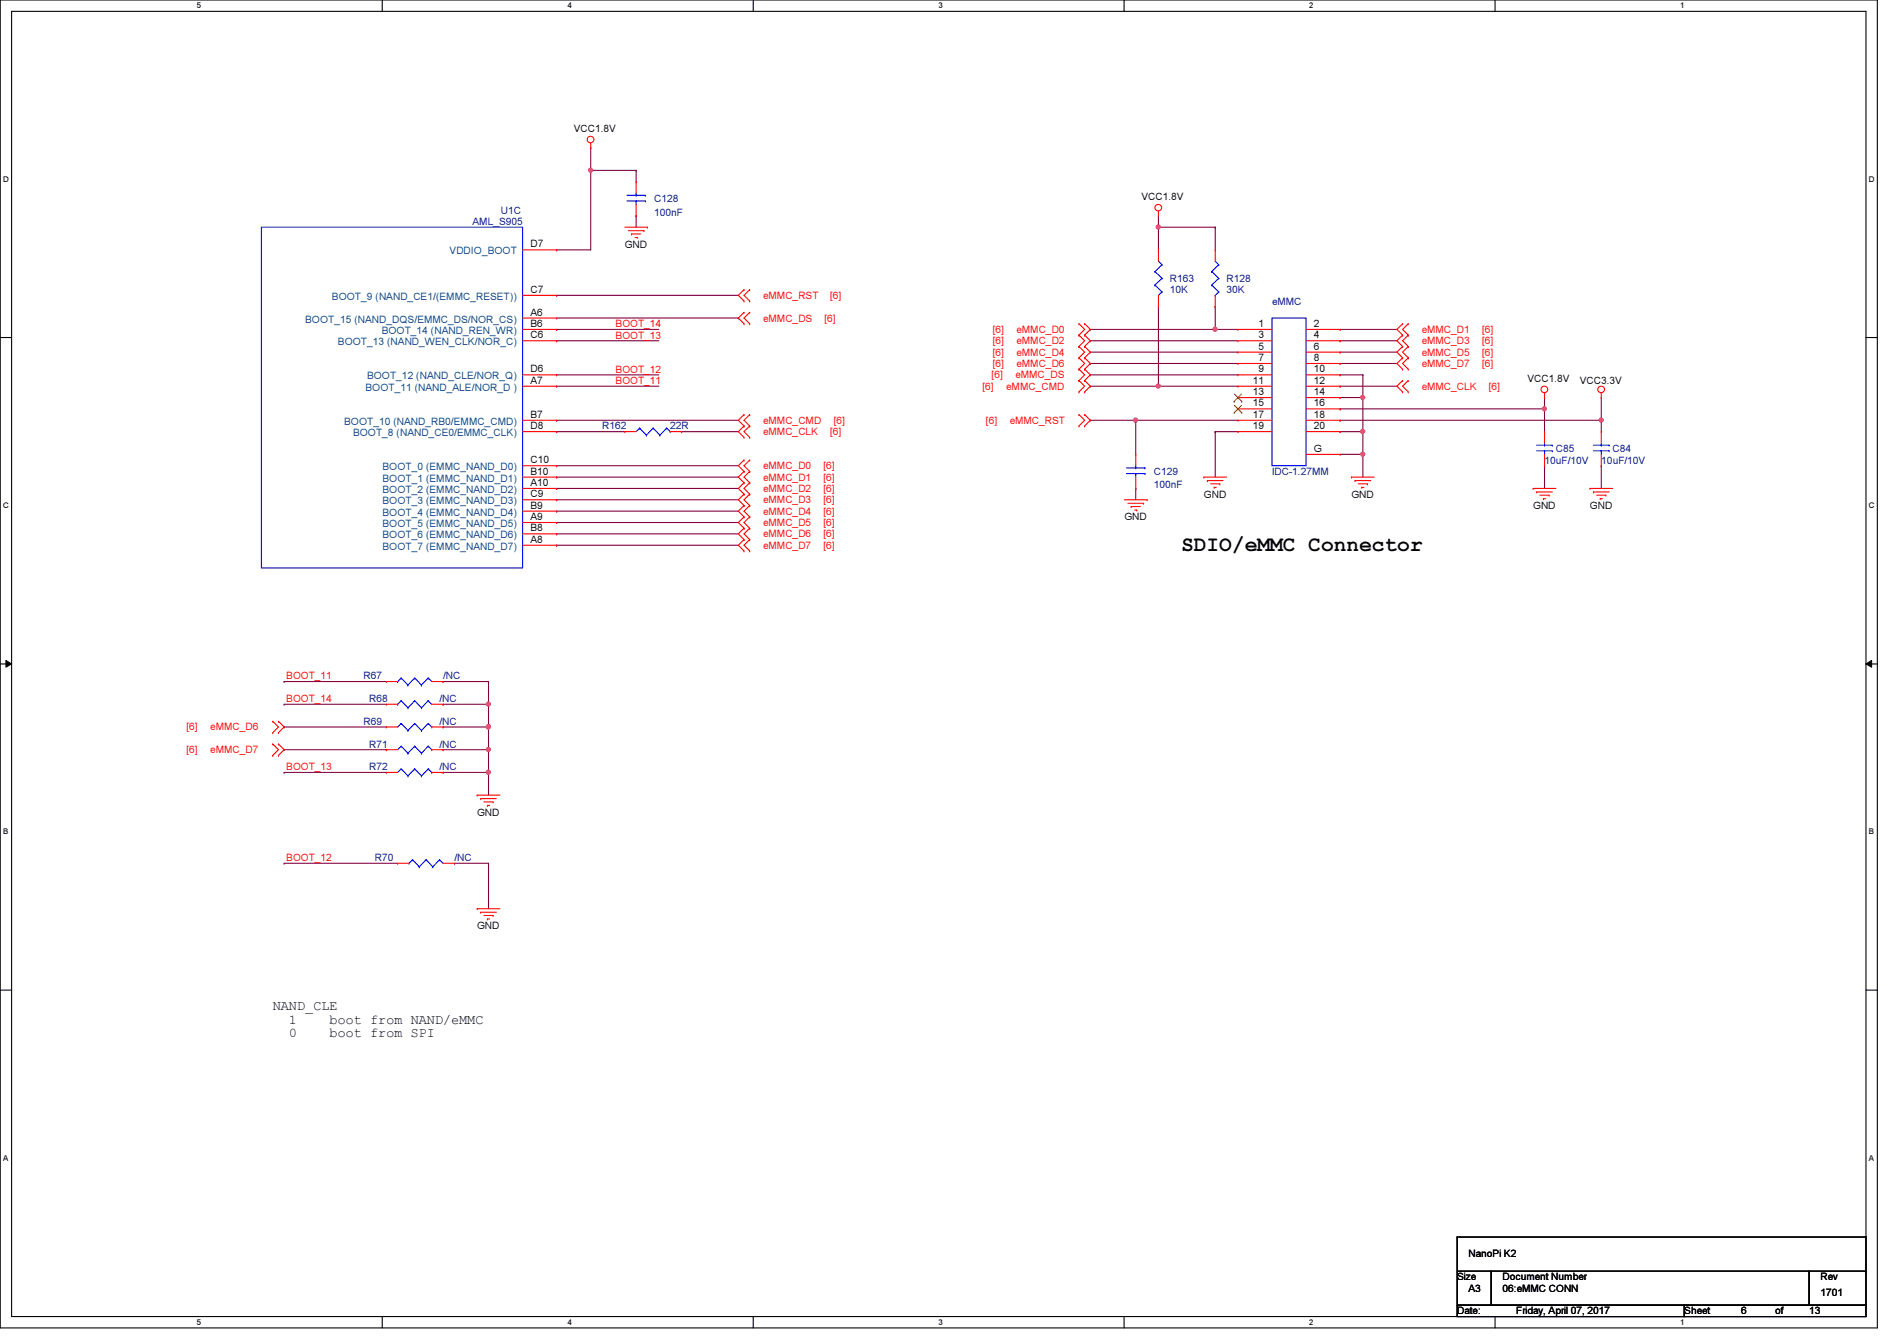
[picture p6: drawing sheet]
<svg xmlns="http://www.w3.org/2000/svg" width="297mm" height="210mm" viewBox="0 0 297 210" stroke-linecap="round" stroke-linejoin="round" font-family="sans-serif">
<path d="M0 0h294v207.9h-294zM1.8 1.8h290.4v204.3h-290.4z" fill="none" stroke="#000" stroke-width=".17"/>
<g fill="#fff">
<path d="M30.8 .2h.7v1.4h-.7z"/>
<path d="M30.8 206.2h.7v1.4h-.7z"/>
</g>
<path d="M59.9 0v1.8M59.9 206.1v1.8" fill="none" stroke="#000" stroke-width=".17"/>
<g fill="#fff">
<path d="M88.9 .2h.6v1.4h-.6z"/>
<path d="M88.9 206.2h.6v1.4h-.6z"/>
</g>
<path d="M117.9 0v1.8M117.9 206.1v1.8" fill="none" stroke="#000" stroke-width=".17"/>
<g fill="#fff">
<path d="M146.9 .2h.7v1.4h-.7z"/>
<path d="M146.9 206.2h.7v1.4h-.7z"/>
</g>
<path d="M176 0v1.8M176 206.1v1.8" fill="none" stroke="#000" stroke-width=".17"/>
<g fill="#fff">
<path d="M205 .2h.7v1.4h-.7z"/>
<path d="M205 206.2h.7v1.4h-.7z"/>
</g>
<path d="M234.1 0v1.8M234.1 206.1v1.8" fill="none" stroke="#000" stroke-width=".17"/>
<g fill="#fff">
<path d="M263.1 .2h.7v1.4h-.7z"/>
<path d="M263.1 206.2h.7v1.4h-.7z"/>
<path d="M.5 27.3h.9v1.4h-.9z"/>
<path d="M292.6 27.3h.9v1.4h-.9z"/>
<path d="M.5 78.4h.9v1.4h-.9z"/>
<path d="M292.6 78.4h.9v1.4h-.9z"/>
</g>
<path d="M0 52.8h1.8M292.2 52.8h1.8" fill="none" stroke="#000" stroke-width=".17"/>
<g fill="#fff">
<path d="M.5 129.5h.8v1.4h-.8z"/>
<path d="M292.6 129.5h.9v1.4h-.9z"/>
</g>
<path d="M0 103.9h1.8M292.2 103.9h1.8" fill="none" stroke="#000" stroke-width=".17"/>
<path d="M.9 103.4l.9 .5-.9 .5zM292.2 103.9l.9-.5v1z" fill="#000"/>
<path d="M.9 103.4l.9 .5-.9 .5zM292.2 103.9l.9-.5v1z" fill="none" stroke="#000" stroke-width=".16"/>
<g fill="#fff">
<path d="M.5 180.5h.8v1.4h-.8z"/>
<path d="M292.6 180.5h.9v1.4h-.9z"/>
</g>
<path d="M0 155h1.8M292.2 155h1.8" fill="none" stroke="#000" stroke-width=".17"/>
<g fill="none" stroke="#800040" stroke-width=".17">
<path d="M92.5 26.7h.1M92.5 26.7v12.4M87.2 72.9h.1M87.2 74.7h.1M87.2 78.2h.1M87.2 65.8h.1M87.2 72.9h28.4M87.2 74.7h28.4M87.2 78.2h28.4M87.2 65.8h28.4M87.2 80h.1M87.2 81.8h.1"/>
<path d="M87.2 83.6h.1M87.2 85.3h.1M87.2 80h28.4M87.2 81.8h28.4M87.2 83.6h28.4M87.2 85.3h28.4M44.5 110.2h.1M44.5 106.7h.1M44.5 110.2h16M44.5 106.7h16M44.5 135.1h.1M44.5 135.1h17.8"/>
<path d="M71.2 135.1h.1M71.2 135.1h5.3"/>
</g>
<circle cx="92.5" cy="26.6" r=".32" fill="#f0f"/>
<circle cx="92.5" cy="26.6" r=".32" fill="none" stroke="#f0f" stroke-width=".17"/>
<path d="M44.5 113.8h.1M44.5 113.8h16M69.4 113.8h.1M69.4 117.3h.1M69.4 113.8h7.1M69.4 117.3h7.1M76.5 135.1h.1M76.5 135.1v7.1" fill="none" stroke="#800040" stroke-width=".17"/>
<circle cx="76.5" cy="117.3" r=".32" fill="#f0f"/>
<circle cx="76.5" cy="117.3" r=".32" fill="none" stroke="#f0f" stroke-width=".17"/>
<path d="M76.5 117.3h.1M76.5 117.3v3.6" fill="none" stroke="#800040" stroke-width=".17"/>
<circle cx="76.5" cy="120.9" r=".32" fill="#f0f"/>
<circle cx="76.5" cy="120.9" r=".32" fill="none" stroke="#f0f" stroke-width=".17"/>
<path d="M44.5 117.3h.1M44.5 117.3h16M76.5 113.8h.1M76.5 113.8v3.5M44.5 120.9h.1M44.5 120.9h16M69.4 120.9h.1M69.4 120.9h7.1" fill="none" stroke="#800040" stroke-width=".17"/>
<circle cx="76.5" cy="113.8" r=".32" fill="#f0f"/>
<circle cx="76.5" cy="113.8" r=".32" fill="none" stroke="#f0f" stroke-width=".17"/>
<path d="M87.2 39.1h.1M87.2 39.1h5.3M106.7 67.6h.1M106.7 67.6h8.9M69.4 110.2h.1M69.4 110.2h7.1M76.5 120.9h.1M76.5 120.9v3.6" fill="none" stroke="#800040" stroke-width=".17"/>
<circle cx="76.5" cy="110.2" r=".32" fill="#f0f"/>
<circle cx="76.5" cy="110.2" r=".32" fill="none" stroke="#f0f" stroke-width=".17"/>
<path d="M76.5 110.2h.1M76.5 110.2v3.6" fill="none" stroke="#800040" stroke-width=".17"/>
<circle cx="76.5" cy="113.8" r=".32" fill="#f0f"/>
<circle cx="76.5" cy="113.8" r=".32" fill="none" stroke="#f0f" stroke-width=".17"/>
<g fill="none" stroke="#800040" stroke-width=".17">
<path d="M92.5 26.7h.1M92.5 23.1h.1M92.5 26.7h7.1M92.5 23.1v3.6M99.6 33.8h.1M99.6 26.7h.1M99.6 26.7v1.7M99.6 33.8v1.8M87.2 46.2h.1M87.2 51.6h.1M87.2 53.3h.1M87.2 58.7h.1"/>
<path d="M87.2 46.2h28.4M87.2 51.6h16M87.2 53.3h16M87.2 58.7h16M87.2 76.5h.1M87.2 60.5h.1M87.2 76.5h28.4M87.2 60.5h16M177.8 65.8h.1M177.8 65.8h16M69.4 106.7h.1M69.4 106.7h7.1"/>
<path d="M76.5 106.7h.1M76.5 106.7v3.5"/>
</g>
<circle cx="177.8" cy="65.8" r=".32" fill="#f0f"/>
<circle cx="177.8" cy="65.8" r=".32" fill="none" stroke="#f0f" stroke-width=".17"/>
<path d="M209.8 65.8h.1M250.7 62.2h.1M250.7 62.2v3.6h-40.9" fill="none" stroke="#800040" stroke-width=".17"/>
<circle cx="250.7" cy="65.8" r=".32" fill="#f0f"/>
<circle cx="250.7" cy="65.8" r=".32" fill="none" stroke="#f0f" stroke-width=".17"/>
<path d="M209.8 64h.1M241.8 62.2h.1M241.8 62.2v1.8h-32" fill="none" stroke="#800040" stroke-width=".17"/>
<circle cx="241.8" cy="64" r=".32" fill="#f0f"/>
<circle cx="241.8" cy="64" r=".32" fill="none" stroke="#f0f" stroke-width=".17"/>
<g fill="none" stroke="#800040" stroke-width=".17">
<path d="M170.7 56.9h.1M170.7 55.1h.1M170.7 53.3h.1M170.7 51.6h.1M170.7 56.9h23.1M170.7 55.1h23.1M170.7 53.3h23.1M170.7 51.6h23.1M190.3 51.6h.1M209.8 56.9h.1M209.8 58.7h.1M209.8 56.9h8.9"/>
<path d="M209.8 58.7h3.6M181.4 60.5h.1M181.4 60.5h12.4M190.3 67.6h.1M190.3 67.6h3.5M190.3 67.6v7.1M209.8 67.6h.1M209.8 62.2h.1M209.8 60.5h.1M209.8 67.6h3.6M209.8 62.2h3.6M209.8 60.5h8.9"/>
<path d="M213.4 71.1h.1M213.4 71.1v3.6M241.8 64h.1M241.8 64v3.6M250.7 65.8h.1M250.7 72.9h.1M250.7 65.8v1.8M250.7 72.9v3.6"/>
</g>
<circle cx="190.3" cy="51.5" r=".32" fill="#f0f"/>
<circle cx="190.3" cy="51.5" r=".32" fill="none" stroke="#f0f" stroke-width=".17"/>
<path d="M181.4 33.8h.1M181.4 35.6h.1M181.4 33.8v1.8M181.4 35.6h8.9M190.3 35.6h.1M190.3 35.6v3.5M190.3 48h.1M190.3 48v3.6" fill="none" stroke="#800040" stroke-width=".17"/>
<circle cx="181.4" cy="35.5" r=".32" fill="#f0f"/>
<circle cx="181.4" cy="35.5" r=".32" fill="none" stroke="#f0f" stroke-width=".17"/>
<path d="M181.4 35.6h.1M181.4 35.6v3.5M181.4 48h.1M181.4 48v12.5h-10.7M209.8 55.1h.1M209.8 51.6h.1M209.8 53.3h.1M209.8 55.1h8.9M209.8 51.6h8.9M209.8 53.3h8.9M170.7 60.5h.1" fill="none" stroke="#800040" stroke-width=".17"/>
<circle cx="181.4" cy="60.4" r=".32" fill="#f0f"/>
<circle cx="181.4" cy="60.4" r=".32" fill="none" stroke="#f0f" stroke-width=".17"/>
<path d="M213.4 58.7h.1M213.4 58.7v3.5" fill="none" stroke="#800040" stroke-width=".17"/>
<circle cx="213.4" cy="62.2" r=".32" fill="#f0f"/>
<circle cx="213.4" cy="62.2" r=".32" fill="none" stroke="#f0f" stroke-width=".17"/>
<g fill="none" stroke="#800040" stroke-width=".17">
<path d="M87.2 67.6h.1M87.2 67.6h10.6M170.7 65.8h.1M170.7 65.8h7.1M177.8 76.5h.1M177.8 65.8h.1M177.8 65.8v5.3M177.8 76.5v1.7M209.8 71.1h3.6M213.4 62.2h.1M213.4 71.1h.1M213.4 62.2v5.4"/>
<path d="M241.8 72.9h.1M241.8 72.9v3.6"/>
</g>
<circle cx="213.4" cy="71.1" r=".32" fill="#f0f"/>
<circle cx="213.4" cy="71.1" r=".32" fill="none" stroke="#f0f" stroke-width=".17"/>
<path d="M213.4 67.6h.1M213.4 67.6v3.5" fill="none" stroke="#800040" stroke-width=".17"/>
<circle cx="213.4" cy="67.5" r=".32" fill="#f0f"/>
<circle cx="213.4" cy="67.5" r=".32" fill="none" stroke="#f0f" stroke-width=".17"/>
<path d="M87.2 49.8h28.4M115.6 49.8h.1M170.7 58.7h.1M170.7 58.7h23.1" fill="none" stroke="#800040" stroke-width=".17"/>
<g fill="none" stroke="#f00" stroke-width=".17">
<path d="M81.8 39.1h5.4M87.2 39.1h.1M92.5 23.1h.1M92.5 22.4v.7M97.8 35.6h3.6M98.4 36.1h2.4M98.9 36.6h.1M98.9 36.6h1.4M99.4 37.2h.4M99.6 28.4h.1M99.6 33.8h.1M99.6 28.4v1.8"/>
<path d="M99.6 32v1.8M99.8 37.2h.1M100.8 36.1h.1M101.4 35.6h.1M181.4 33.8h.1M181.4 39.1h.1M181.4 33.1v.7M181.4 39.1v1.8M190.3 39.1h.1M190.3 39.1v1.8M81.8 51.6h5.4M81.8 53.3h5.4"/>
<path d="M81.8 58.7h5.4M81.8 46.2h5.4M81.8 49.8h5.4M87.2 46.2h.1M87.2 58.7h.1M87.2 53.3h.1M87.2 51.6h.1M87.2 49.8h.1M116.5 45.3h.1M116.5 47.1h.1M116.5 48.9h.1M116.5 50.7h.1"/>
<path d="M116.5 45.3l-.9 .9 .9 .9M116.5 48.9l-.9 .9 .9 .9M117.4 47.1h.1M117.4 45.3h.1M117.4 50.7h.1M117.4 48.9h.1M117.4 45.3l-.9 .9 .9 .9M117.4 48.9l-.9 .9 .9 .9M168.9 52.5h.1M168.9 50.7h.1M168.9 54.2h.1M168.9 56h.1"/>
<path d="M168.9 57.8h.1M168.9 59.6h.1M168.9 50.7l.9 .9-.9 .9M168.9 52.5l.9 .8-.9 .9M168.9 54.2l.9 .9-.9 .9M168.9 56l.9 .9-.9 .9M168.9 59.6l.9 .9-.9 .8M168.9 57.8l.9 .9-.9 .9M169.8 50.7h.1M169.8 52.5h.1M169.8 54.2h.1M169.8 56h.1"/>
<path d="M169.8 57.8h.1M169.8 59.6h.1M169.8 50.7l.9 .9-.9 .9M169.8 52.5l.9 .8-.9 .9M169.8 54.2l.9 .9-.9 .9M169.8 56l.9 .9-.9 .9M169.8 59.6l.9 .9-.9 .8M169.8 57.8l.9 .9-.9 .9M181.4 48h.1M181.4 46.2v1.8M190.3 48h.1M190.3 46.2v1.8"/>
<path d="M193.8 51.6h.1M193.8 53.3h.1M193.8 55.1h.1M193.8 56.9h.1M193.8 58.7h.1M193.8 51.6h5.4M193.8 53.3h5.4M193.8 55.1h5.4M193.8 56.9h5.4M193.8 58.7h5.4M204.5 51.6h5.3M204.5 53.3h5.3"/>
<path d="M204.5 55.1h5.3M204.5 56.9h5.3M204.5 58.7h5.3M209.8 51.6h.1M209.8 53.3h.1M209.8 55.1h.1M209.8 56.9h.1M209.8 58.7h.1M219.6 50.7h.1M219.6 52.5h.1M219.6 54.2h.1M219.6 56h.1"/>
<path d="M219.6 57.8h.1M219.6 59.6h.1M219.6 50.7l-.9 .9 .9 .9M219.6 52.5l-.9 .8 .9 .9M219.6 54.2l-.9 .9 .9 .9M219.6 56l-.9 .9 .9 .9M219.6 59.6l-.9 .9 .9 .8M220.5 52.5h.1M220.5 50.7h.1M220.5 54.2h.1M220.5 56h.1M220.5 57.8h.1"/>
<path d="M220.5 59.6h.1M220.5 50.7l-.9 .9 .9 .9M220.5 52.5l-.9 .8 .9 .9M220.5 54.2l-.9 .9 .9 .9M220.5 56l-.9 .9 .9 .9M220.5 59.6l-.9 .9 .9 .8M81.8 74.7h5.4M81.8 76.5h5.4M81.8 78.2h5.4M81.8 60.5h5.4M81.8 65.8h5.4M81.8 67.6h5.4"/>
<path d="M81.8 72.9h5.4M87.2 72.9h.1M87.2 74.7h.1M87.2 76.5h.1M87.2 78.2h.1M87.2 67.6h.1M87.2 65.8h.1M87.2 60.5h.1M97.8 67.6h.1M97.8 67.6h1.8M104.9 67.6h1.8M106.7 67.6h.1"/>
<path d="M116.5 72h.1M116.5 73.8h.1M116.5 75.6h.1M116.5 77.3h.1M116.5 79.1h.1M116.5 66.7h.1M116.5 68.5h.1M116.5 64.9h.1M116.5 72l-.9 .9 .9 .9M116.5 73.8l-.9 .9 .9 .9M116.5 75.6l-.9 .9 .9 .8M116.5 77.3l-.9 .9 .9 .9"/>
<path d="M116.5 79.1l-.9 .9 .9 .9M116.5 66.7l-.9 .9 .9 .9M116.5 64.9l-.9 .9 .9 .9M117.4 73.8h.1M117.4 72h.1M117.4 75.6h.1M117.4 77.3h.1M117.4 79.1h.1M117.4 68.5h.1M117.4 66.7h.1M117.4 64.9h.1M117.4 72l-.9 .9 .9 .9"/>
<path d="M117.4 73.8l-.9 .9 .9 .9M117.4 75.6l-.9 .9 .9 .8M117.4 77.3l-.9 .9 .9 .9M117.4 79.1l-.9 .9 .9 .9M117.4 66.7l-.9 .9 .9 .9M117.4 64.9l-.9 .9 .9 .9M168.9 61.3h.1M168.9 66.7h.1M168.9 64.9h.1M168.9 64.9l.9 .9-.9 .9M169.8 61.3h.1M169.8 64.9h.1"/>
<path d="M169.8 66.7h.1M169.8 64.9l.9 .9-.9 .9M176.1 78.2h3.5M176.6 78.8h2.5M177.1 79.3h.1M177.1 79.3h1.5M177.7 79.8h.3M177.8 71.1h.1M177.8 76.5h.1M177.8 71.1v1.8M177.8 74.7v1.8M178 79.8h.1"/>
<path d="M179.1 78.8h.1M179.6 78.2h.1M188.5 74.7h.1M188.5 74.7h3.6M189.1 75.2h.1M189.1 75.2h2.4M189.6 75.7h1.4M190.1 76.3h.1M190.1 76.3h.4M191 75.7h.1M193.8 60.5h.1M193.8 62.2h.1"/>
<path d="M193.8 64h.1M193.8 65.8h.1M193.8 67.6h.1M193.8 60.5h5.4M193.8 62.2h5.4M193.8 64h5.4M193.8 65.8h5.4M193.8 67.6h5.4M204.5 60.5h5.3M204.5 62.2h5.3M204.5 64h5.3M204.5 65.8h5.3"/>
<path d="M204.5 67.6h5.3M204.5 71.1h5.3M209.8 60.5h.1M209.8 62.2h.1M209.8 64h.1M209.8 65.8h.1M209.8 67.6h.1M209.8 71.1h.1M211.6 74.7h.1M211.6 74.7h3.6M212.2 75.2h.1M212.2 75.2h2.4"/>
<path d="M212.7 75.7h1.4M213.2 76.3h.1M213.2 76.3h.4M214.1 75.7h.1M219.6 61.3h.1M220.5 61.3h.1M240.1 76.5h.1M240.1 76.5h3.5M240.6 77h.1M240.6 77h2.5M241.1 77.5h1.5M241.7 78.1h.1"/>
<path d="M241.7 78.1h.3M241.8 62.2h.1M241.8 67.6h.1M241.8 72.9h.1M241.8 61.5v.7M241.8 67.6v1.7M241.8 71.1v1.8M242.6 77.5h.1M249 76.5h.1M249 76.5h3.5M249.5 77h.1M249.5 77h2.5"/>
<path d="M250 77.5h1.5M250.6 78.1h.1M250.6 78.1h.3M250.7 62.2h.1M250.7 67.6h.1M250.7 72.9h.1M250.7 61.5v.7M250.7 67.6v1.7M250.7 71.1v1.8M251.5 77.5h.1M81.8 80h5.4M81.8 81.8h5.4"/>
<path d="M81.8 83.6h5.4M81.8 85.3h5.4M87.2 80h.1M87.2 81.8h.1M87.2 83.6h.1M87.2 85.3h.1M116.5 80.9h.1M116.5 82.7h.1M116.5 84.5h.1M116.5 86.2h.1M116.5 80.9l-.9 .9 .9 .9M116.5 82.7l-.9 .9 .9 .9"/>
<path d="M116.5 84.5l-.9 .8 .9 .9M117.4 80.9h.1M117.4 82.7h.1M117.4 84.5h.1M117.4 86.2h.1M117.4 80.9l-.9 .9 .9 .9M117.4 82.7l-.9 .9 .9 .9M117.4 84.5l-.9 .8 .9 .9M42.7 114.7h.1M42.7 112.9h.1M42.7 118.2h.1M42.7 116.5h.1"/>
<path d="M42.7 112.9l.9 .9-.9 .9M42.7 116.5l.9 .8-.9 .9M43.6 112.9h.1M43.6 114.7h.1M43.6 116.5h.1M43.6 118.2h.1M43.6 112.9l.9 .9-.9 .9M43.6 116.5l.9 .8-.9 .9M60.5 117.3h.1M60.5 106.7h.1M60.5 113.8h.1M60.5 110.2h.1"/>
<path d="M60.5 117.3h1.8M60.5 106.7h1.8M60.5 113.8h1.8M60.5 110.2h1.8M67.6 117.3h1.8M67.6 106.7h1.8M67.6 113.8h1.8M67.6 110.2h1.8M69.4 117.3h.1M69.4 106.7h.1M69.4 113.8h.1M69.4 110.2h.1"/>
<path d="M60.5 120.9h.1M60.5 120.9h1.8M62.3 135.1h.1M62.3 135.1h1.7M67.6 120.9h1.8M69.4 120.9h.1M69.4 135.1h1.8M71.2 135.1h.1M74.7 124.5h.1M74.7 124.5h3.6M75.3 125h.1M75.3 125h2.4"/>
<path d="M75.8 125.5h1.4M76.3 126.1h.1M76.3 126.1h.4M77.2 125.5h.1M74.7 142.2h.1M74.7 142.2h3.6M75.3 142.8h.1M75.3 142.8h2.4M75.8 143.3h1.4M76.3 143.8h.1M76.3 143.8h.4M77.2 143.3h.1"/>
<circle cx="92.5" cy="21.8" r=".52"/>
<circle cx="181.4" cy="32.5" r=".52"/>
<circle cx="241.8" cy="61" r=".52"/>
<circle cx="250.7" cy="61" r=".52"/>
</g>
<path d="M228.2 199h5.3v5.3h-5.3zM228.2 193.6h.1M228.2 193.6v5.4M228.2 193.6h64M233.5 199h49.8v5.3h-49.8zM283.3 199h8.9v5.3h-8.9zM292.2 193.6h.1M292.2 199h.1M292.2 193.6v5.4M228.2 204.3h35.5v1.8h-35.5zM263.7 204.3h28.5v1.8h-28.5z" fill="none" stroke="#000" stroke-width=".17"/>
<g fill="none" stroke="#00f" stroke-width=".17">
<path d="M40.9 35.6h40.9v53.3h-40.9zM98.2 31.5h2.8M98.2 30.6h2.8M99.6 30.6h.1M99.6 31.5h.1M99.6 30.2v.4M99.6 31.5v.5M101 31.5h.1M101 30.6h.1M180.8 42.5h.1M180.8 44.6h.1M180.8 42.5l1.1 1.1"/>
<path d="M180.8 44.6l1.1 1.1M181.4 46.2h.1M181.4 40.9l.5 .5M181.9 41.4h.1M181.9 43.6h.1M181.9 45.7h.1M181.9 41.4l-1.1 1.1M181.9 43.6l-1.1 1M181.9 45.7l-.5 .5M189.7 42.5h.1M189.7 44.6h.1M189.7 42.5l1.1 1.1"/>
<path d="M189.7 44.6l1.1 1.1M190.3 46.2h.1M190.3 40.9l.5 .5M190.8 41.4h.1M190.8 43.6h.1M190.8 45.7h.1M190.8 41.4l-1.1 1.1M190.8 43.6l-1.1 1M190.8 45.7l-.5 .5M199.2 49.8h5.3v23.1h-5.3zM100.2 67h.1M100.2 67l-.6 .6"/>
<path d="M100.2 67l1 1.1M101.2 68.1h.1M102.3 67h.1M102.3 67l-1.1 1.1M102.3 67l1 1.1M103.3 68.1h.1M104.4 67h.1M104.4 67l-1.1 1.1M104.4 67l.5 .6M104.9 67.6h.1M176.4 74.1h2.9M176.4 73.2h2.9"/>
<path d="M177.8 73.2h.1M177.8 74.1h.1M177.8 72.9v.3M177.8 74.1v.6M179.3 74.1h.1M179.3 73.2h.1M240.6 70.6h2.5M240.6 69.7h2.5M241.8 69.7h.1M241.8 70.6h.1M241.8 69.3v.4M241.8 70.6v.5"/>
<path d="M243.1 70.6h.1M243.1 69.7h.1M249.5 70.6h2.5M249.5 69.7h2.5M250.7 69.7h.1M250.7 70.6h.1M250.7 69.3v.4M250.7 70.6v.5M252 70.6h.1M252 69.7h.1M62.3 106.7h.1M62.3 110.2h.1"/>
<path d="M62.8 116.8h.1M62.8 106.1h.1M62.8 113.2h.1M62.8 109.7h.1M62.8 116.8l-.5 .5M62.8 116.8l1.1 1.1M62.8 106.1l1.1 1.1M62.8 106.1l-.5 .6M62.8 113.2l-.5 .6M62.8 113.2l1.1 1.1M62.8 109.7l1.1 1.1M62.8 109.7l-.5 .5"/>
<path d="M63.9 117.9h.1M63.9 107.2h.1M63.9 114.3h.1M63.9 110.8h.1M64.9 116.8h.1M64.9 106.1h.1M64.9 113.2h.1M64.9 109.7h.1M64.9 116.8l-1 1.1M64.9 116.8l1.1 1.1M64.9 106.1l1.1 1.1M64.9 106.1l-1 1.1"/>
<path d="M64.9 113.2l-1 1.1M64.9 113.2l1.1 1.1M64.9 109.7l1.1 1.1M64.9 109.7l-1 1.1M66 117.9h.1M66 107.2h.1M66 114.3h.1M66 110.8h.1M67.1 116.8h.1M67.1 106.1h.1M67.1 113.2h.1M67.1 109.7h.1"/>
<path d="M67.1 116.8l-1.1 1.1M67.1 116.8l.5 .5M67.1 106.1l.5 .6M67.1 106.1l-1.1 1.1M67.1 113.2l-1.1 1.1M67.1 113.2l.5 .6M67.1 109.7l.5 .5M67.1 109.7l-1.1 1.1M67.6 117.3h.1M67.6 113.8h.1M62.8 120.4h.1M62.8 120.4l-.5 .5"/>
<path d="M62.8 120.4l1.1 1.1M63.9 121.5h.1M64 135.1h.1M64.6 134.6h.1M64.6 134.6l1.1 1.1M64.6 134.6l-.6 .5M64.9 120.4h.1M64.9 120.4l-1 1.1M64.9 120.4l1.1 1.1M65.7 135.7h.1M66 121.5h.1M66.7 134.6h.1"/>
<path d="M66.7 134.6l1.1 1.1M66.7 134.6l-1 1.1M67.1 120.4h.1M67.1 120.4l-1.1 1.1M67.1 120.4l.5 .5M67.6 120.9h.1M67.8 135.7h.1M68.8 134.6h.1M68.8 134.6l.6 .5M68.8 134.6l-1 1.1"/>
</g>
<path d="M193.2 62.8h.1M193.2 64.6h.1M193.3 61.7l1.1 1.1M193.3 63.5l1.1 1.1M194.4 61.7l-1.2 1.1M194.4 63.5l-1.2 1.1M194.4 62.8h.1M194.4 64.6h.1" fill="none" stroke="#804000" stroke-width=".16"/>
<circle cx="92.5" cy="26.6" r=".32" fill="#f0f"/>
<circle cx="92.5" cy="26.6" r=".32" fill="none" stroke="#f0f" stroke-width=".17"/>
<circle cx="76.5" cy="117.3" r=".32" fill="#f0f"/>
<circle cx="76.5" cy="117.3" r=".32" fill="none" stroke="#f0f" stroke-width=".17"/>
<circle cx="76.5" cy="120.9" r=".32" fill="#f0f"/>
<circle cx="76.5" cy="120.9" r=".32" fill="none" stroke="#f0f" stroke-width=".17"/>
<circle cx="76.5" cy="113.8" r=".32" fill="#f0f"/>
<circle cx="76.5" cy="113.8" r=".32" fill="none" stroke="#f0f" stroke-width=".17"/>
<circle cx="76.5" cy="110.2" r=".32" fill="#f0f"/>
<circle cx="76.5" cy="110.2" r=".32" fill="none" stroke="#f0f" stroke-width=".17"/>
<circle cx="76.5" cy="113.8" r=".32" fill="#f0f"/>
<circle cx="76.5" cy="113.8" r=".32" fill="none" stroke="#f0f" stroke-width=".17"/>
<circle cx="177.8" cy="65.8" r=".32" fill="#f0f"/>
<circle cx="177.8" cy="65.8" r=".32" fill="none" stroke="#f0f" stroke-width=".17"/>
<circle cx="250.7" cy="65.8" r=".32" fill="#f0f"/>
<circle cx="250.7" cy="65.8" r=".32" fill="none" stroke="#f0f" stroke-width=".17"/>
<circle cx="241.8" cy="64" r=".32" fill="#f0f"/>
<circle cx="241.8" cy="64" r=".32" fill="none" stroke="#f0f" stroke-width=".17"/>
<circle cx="190.3" cy="51.5" r=".32" fill="#f0f"/>
<circle cx="190.3" cy="51.5" r=".32" fill="none" stroke="#f0f" stroke-width=".17"/>
<circle cx="181.4" cy="35.5" r=".32" fill="#f0f"/>
<circle cx="181.4" cy="35.5" r=".32" fill="none" stroke="#f0f" stroke-width=".17"/>
<circle cx="181.4" cy="60.4" r=".32" fill="#f0f"/>
<circle cx="181.4" cy="60.4" r=".32" fill="none" stroke="#f0f" stroke-width=".17"/>
<circle cx="213.4" cy="62.2" r=".32" fill="#f0f"/>
<circle cx="213.4" cy="62.2" r=".32" fill="none" stroke="#f0f" stroke-width=".17"/>
<circle cx="213.4" cy="71.1" r=".32" fill="#f0f"/>
<circle cx="213.4" cy="71.1" r=".32" fill="none" stroke="#f0f" stroke-width=".17"/>
<circle cx="213.4" cy="67.5" r=".32" fill="#f0f"/>
<circle cx="213.4" cy="67.5" r=".32" fill="none" stroke="#f0f" stroke-width=".17"/>
<text font-size="3.3" x="185" y="86.3">SDIO/eMMC Connector</text>
<g font-size="2.1">
<text x="42.7" y="158.1">NAND_CLE</text>
<text x="45.3" y="160.2">1</text>
<text x="51.6" y="160.2">boot from NAND/eMMC</text>
<text x="45.3" y="162.3">0</text>
<text x="51.6" y="162.3">boot from SPI</text>
</g>
<g font-size="1.6">
<text x="89.8" y="20.7">VCC1.8V</text>
<text x="178.7" y="31.3">VCC1.8V</text>
<text x="83.1" y="38.7">D7</text>
<text x="97.8" y="38.8">GND</text>
<text x="83.1" y="45.8">C7</text>
<text x="83.1" y="53">C6</text>
<text x="83.1" y="51.2">B6</text>
<text x="83.1" y="49.4">A6</text>
<text x="197.1" y="51.2">1</text>
<text x="197.1" y="53">3</text>
<text x="205.7" y="51.2">2</text>
<text x="205.7" y="53">4</text>
<text x="83.1" y="58.3">D6</text>
<text x="197.1" y="54.7">5</text>
<text x="197.1" y="56.5">7</text>
<text x="197.1" y="58.3">9</text>
<text x="205.7" y="54.7">6</text>
<text x="205.7" y="56.5">8</text>
<text x="205.7" y="58.3">10</text>
<text x="239.2" y="59.8">VCC1.8V</text>
<text x="83.1" y="65.4">B7</text>
<text x="83.1" y="60.1">A7</text>
<text x="196.2" y="60.1">11</text>
<text x="196.2" y="61.8">13</text>
<text x="196.2" y="63.6">15</text>
<text x="196.2" y="65.4">17</text>
<text x="205.7" y="60.1">12</text>
<text x="205.7" y="61.8">14</text>
<text x="205.7" y="63.6">16</text>
<text x="205.7" y="65.4">18</text>
<text x="247.4" y="60.1">VCC3.3V</text>
<text x="83.1" y="67.2">D8</text>
<text x="196.2" y="67.2">19</text>
<text x="205.7" y="67.2">20</text>
<text x="205.7" y="70.7">G</text>
<text x="83.1" y="72.5">C10</text>
<text x="83.1" y="74.3">B10</text>
<text x="83.1" y="76.1">A10</text>
<text x="83.1" y="77.9">C9</text>
<text x="188.5" y="77.9">GND</text>
<text x="211.6" y="77.9">GND</text>
<text x="83.1" y="79.6">B9</text>
<text x="83.1" y="81.4">A9</text>
<text x="83.1" y="83.2">B8</text>
<text x="176.1" y="81.4">GND</text>
<text x="240.1" y="79.7">GND</text>
<text x="249" y="79.7">GND</text>
<text x="83.1" y="85">A8</text>
<text x="74.7" y="127.7">GND</text>
<text x="74.7" y="145.5">GND</text>
<text x="230" y="196.7">NanoPi K2</text>
<text x="228.2" y="200.4">Size</text>
<text x="230" y="202.2">A3</text>
<text x="235.3" y="202.2">06:eMMC CONN</text>
<text x="235.3" y="200.4">Document Number</text>
<text x="285.1" y="202.9">1701</text>
<text x="285.1" y="200.4">Rev</text>
<text x="228.2" y="205.7">Date:</text>
<text x="237.4" y="205.7">Friday, April 07, 2017</text>
<text x="263.7" y="205.7">Sheet</text>
<text x="272.6" y="205.7">6</text>
<text x="278" y="205.7">of</text>
<text x="283.3" y="205.7">13</text>
</g>
<g font-size="1.6" fill="#000080">
<text x="74" y="35.2">AML_S905</text>
<text x="78.4" y="33.4">U1C</text>
<text x="102.4" y="31.7">C128</text>
<text x="102.4" y="33.8">100nF</text>
<text x="183.2" y="44.1">R163</text>
<text x="183.2" y="45.9">10K</text>
<text x="192.1" y="44.1">R128</text>
<text x="192.1" y="45.9">30K</text>
<text x="199.2" y="47.7">eMMC</text>
<text x="94.3" y="67.2">R162</text>
<text x="104.9" y="67.2">22R</text>
<text x="243.6" y="70.8">C85</text>
<text x="252.5" y="70.8">C84</text>
<text x="180.7" y="74.3">C129</text>
<text x="180.7" y="76.5">100nF</text>
<text x="199.2" y="74.3">IDC-1.27MM</text>
<text x="241.8" y="72.6">10uF/10V</text>
<text x="250.7" y="72.6">10uF/10V</text>
<text x="56.9" y="106.3">R67</text>
<text x="69.4" y="106.3">/NC</text>
<text x="56.9" y="113.5">R69</text>
<text x="57.8" y="109.9">R68</text>
<text x="68.8" y="113.5">/NC</text>
<text x="68.8" y="109.9">/NC</text>
<text x="57.8" y="117">R71</text>
<text x="68.8" y="117">/NC</text>
<text x="57.8" y="120.6">R72</text>
<text x="68.8" y="120.6">/NC</text>
<text x="58.7" y="134.8">R70</text>
<text x="71.2" y="134.8">/NC</text>
</g>
<g font-size="1.6" fill="#004080">
<text x="70.4" y="39.8">VDDIO_BOOT</text>
<text x="52" y="46.9">BOOT_9 (NAND_CE1/(EMMC_RESET))</text>
<text x="47.8" y="50.5">BOOT_15 (NAND_DQS/EMMC_DS/NOR_CS)</text>
<text x="59.8" y="52.3">BOOT_14 (NAND_REN_WR)</text>
<text x="52.9" y="54.1">BOOT_13 (NAND_WEN_CLK/NOR_C)</text>
<text x="57.5" y="59.4">BOOT_12 (NAND_CLE/NOR_Q)</text>
<text x="57.2" y="61.2">BOOT_11 (NAND_ALE/NOR_D )</text>
<text x="53.9" y="66.5">BOOT_10 (NAND_RB0/EMMC_CMD)</text>
<text x="55.3" y="68.3">BOOT_8 (NAND_CE0/EMMC_CLK)</text>
<text x="59.9" y="73.6">BOOT_0 (EMMC_NAND_D0)</text>
<text x="59.9" y="75.4">BOOT_1 (EMMC_NAND_D1)</text>
<text x="59.9" y="77.2">BOOT_2 (EMMC_NAND_D2)</text>
<text x="59.9" y="79">BOOT_3 (EMMC_NAND_D3)</text>
<text x="59.9" y="80.7">BOOT_4 (EMMC_NAND_D4)</text>
<text x="59.9" y="82.5">BOOT_5 (EMMC_NAND_D5)</text>
<text x="59.9" y="84.3">BOOT_6 (EMMC_NAND_D6)</text>
<text x="59.9" y="86.1">BOOT_7 (EMMC_NAND_D7)</text>
</g>
<g font-size="1.6" fill="#f00">
<text x="119.5" y="46.8">eMMC_RST</text>
<text x="130" y="46.8">[6]</text>
<text x="96.4" y="51.2">BOOT_14</text>
<text x="96.4" y="53">BOOT_13</text>
<text x="119.5" y="50.3">eMMC_DS</text>
<text x="129.1" y="50.3">[6]</text>
<text x="155.4" y="52.1">[6]</text>
<text x="155.4" y="53.9">[6]</text>
<text x="159.2" y="52.1">eMMC_D0</text>
<text x="159.2" y="53.9">eMMC_D2</text>
<text x="222.6" y="52.1">eMMC_D1</text>
<text x="222.6" y="53.9">eMMC_D3</text>
<text x="232.1" y="52.1">[6]</text>
<text x="232.1" y="53.9">[6]</text>
<text x="96.4" y="58.3">BOOT_12</text>
<text x="155.3" y="59.2">[6]</text>
<text x="155.4" y="55.7">[6]</text>
<text x="155.4" y="57.4">[6]</text>
<text x="159" y="59.2">eMMC_DS</text>
<text x="159.2" y="55.7">eMMC_D4</text>
<text x="159.2" y="57.4">eMMC_D6</text>
<text x="222.6" y="55.7">eMMC_D5</text>
<text x="222.6" y="57.4">eMMC_D7</text>
<text x="232.1" y="55.7">[6]</text>
<text x="232.1" y="57.4">[6]</text>
<text x="96.4" y="60.1">BOOT_11</text>
<text x="153.8" y="61">[6]</text>
<text x="157.6" y="61">eMMC_CMD</text>
<text x="222.6" y="61">eMMC_CLK</text>
<text x="233.1" y="61">[6]</text>
<text x="119.5" y="68.1">eMMC_CLK</text>
<text x="119.5" y="66.3">eMMC_CMD</text>
<text x="130" y="68.1">[6]</text>
<text x="130.6" y="66.3">[6]</text>
<text x="154.4" y="66.3">[6]</text>
<text x="158.1" y="66.3">eMMC_RST</text>
<text x="119.5" y="73.4">eMMC_D0</text>
<text x="119.5" y="75.2">eMMC_D1</text>
<text x="119.5" y="77">eMMC_D2</text>
<text x="128.9" y="73.4">[6]</text>
<text x="128.9" y="75.2">[6]</text>
<text x="128.9" y="77">[6]</text>
<text x="119.5" y="78.8">eMMC_D3</text>
<text x="119.5" y="80.6">eMMC_D4</text>
<text x="119.5" y="82.3">eMMC_D5</text>
<text x="128.9" y="78.8">[6]</text>
<text x="128.9" y="80.6">[6]</text>
<text x="128.9" y="82.3">[6]</text>
<text x="119.5" y="84.1">eMMC_D6</text>
<text x="119.5" y="85.9">eMMC_D7</text>
<text x="128.9" y="84.1">[6]</text>
<text x="128.9" y="85.9">[6]</text>
<text x="44.8" y="106.3">BOOT_11</text>
<text x="44.8" y="109.9">BOOT_14</text>
<text x="29.2" y="114.3">[6]</text>
<text x="29.2" y="117.9">[6]</text>
<text x="32.9" y="114.3">eMMC_D6</text>
<text x="32.9" y="117.9">eMMC_D7</text>
<text x="44.8" y="120.6">BOOT_13</text>
<text x="44.8" y="134.8">BOOT_12</text>
</g>
<g font-size="1.3">
<text x="30.8" y="1.3">5</text>
<text x="88.9" y="1.3">4</text>
<text x="146.9" y="1.3">3</text>
<text x="205" y="1.3">2</text>
<text x="263.1" y="1.3">1</text>
<text x=".5" y="28.4">D</text>
<text x="292.6" y="28.4">D</text>
<text x=".5" y="79.5">C</text>
<text x="292.6" y="79.5">C</text>
<text x=".5" y="130.6">B</text>
<text x="292.6" y="130.6">B</text>
<text x=".5" y="181.7">A</text>
<text x="292.6" y="181.7">A</text>
<text x="30.8" y="207.4">5</text>
<text x="88.9" y="207.4">4</text>
<text x="146.9" y="207.4">3</text>
<text x="205" y="207.4">2</text>
<text x="263.1" y="207.4">1</text>
</g>
</svg>
